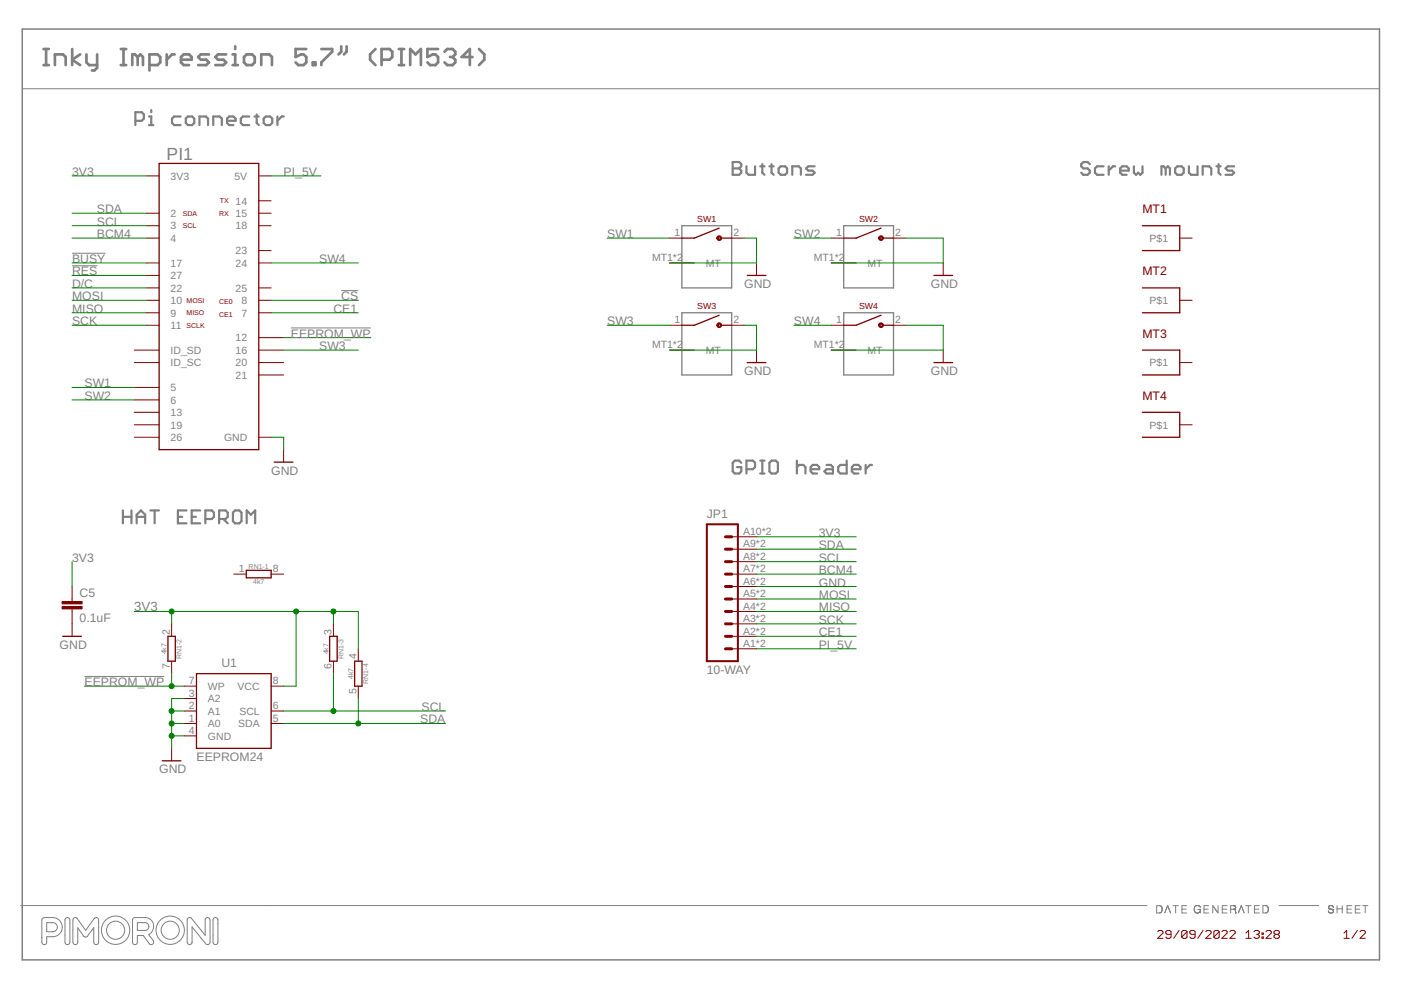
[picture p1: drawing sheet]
<svg xmlns="http://www.w3.org/2000/svg" width="297mm" height="210mm" viewBox="0 0 297 210" stroke-linecap="round" stroke-linejoin="round" font-family="sans-serif">
<g fill="none" stroke="#808080" stroke-width=".21">
<path d="M4.7 18.8h287.6M15.3 53.7h7.1M15.3 56.3h5.3M61.7 69.5h16.9M72.3 61.6h3.7M17.9 143.4h16.9M4.4 192h238.8M8.9 198.8h.1M9.1 194.6l2.1-.1a2.03 2.03 0 0 1 2 2.1 2.03 2.03 0 0 1-2 2h-1.3v1.2a.52 .52 0 0 1-.5 .5 .52 .52 0 0 1-.5-.6v-4.6zM9.9 195.6h1.3a.96 .96 0 0 1 1 1 .96 .96 0 0 1-1 .9h-1.3zM14 194.6h.5l.3 .3v4.9a.52 .52 0 0 1-.5 .5 .52 .52 0 0 1-.5-.5v-4.7zM15.7 194.6l.6 .1 1.9 2.6 1.8-2.6a.52 .52 0 0 1 .6-.1 .52 .52 0 0 1 .3 .5v4.7a.52 .52 0 0 1-.5 .5 .52 .52 0 0 1-.5-.6v-3l-1.4 1.8a.52 .52 0 0 1-.8 0l-1.2-1.8v3.1a.52 .52 0 0 1-.5 .5 .52 .52 0 0 1-.5-.5v-4.7z"/>
<path d="M16.3 194.7h.1M28.1 198.8h.1M28.3 194.6l2.5-.1a1.91 1.91 0 0 1 1.8 1.6 1.91 1.91 0 0 1-1.1 2.1l.9 1.2a.54 .54 0 0 1 0 .7 .54 .54 0 0 1-.7 0l-1.3-1.7h-1.3v1.4a.52 .52 0 0 1-.5 .5 .52 .52 0 0 1-.5-.6v-4.6zM29.1 195.6h1.7a.83 .83 0 0 1 .8 .8 .83 .83 0 0 1-.8 .9h-1.7zM39.8 194.7l.4-.2 .4 .2 2.9 3.6v-3.3a.52 .52 0 0 1 .5-.5 .52 .52 0 0 1 .5 .6v4.7l-.1 .3-.4 .2-.3-.1-3-3.7v3.2a.52 .52 0 0 1-.5 .6 .52 .52 0 0 1-.5-.6zM45.4 194.6h.4l.4 .3v4.9a.52 .52 0 0 1-.5 .5 .52 .52 0 0 1-.5-.5v-4.7zM245.2 192h.8a.87 .87 0 0 1-.1 1.6h-.7zM246.3 192.3h.1M247 193.6l.6-1.6 .6 1.6M248.7 192h1.1M249.3 192v1.6M250.6 192.8h.9"/>
<path d="M251.6 192h-1v1.6h1M253.4 193.4l.1 .1M253.9 192.8h.6v.8M254.2 193.5h-.1M254.3 192.1h.1M254.5 192.3a.75 .75 0 0 0-1.1-.2 .75 .75 0 0 0-.1 1.1l.1 .2M254.5 192.3h.1M254.5 192.3v.1M254.5 192.9v.1a.64 .64 0 0 1-1 .5M255.3 192.8h.9M256.3 192h-1v1.6h1M258.3 192v1.6l-1.2-1.6v1.6"/>
<path d="M259.1 192.8h1M260.2 192h-1.1v1.6h1.1M261.6 192.8h-.1M261.7 192.8h.1M261.7 192.8h-.8M261.7 192l.2 .1M261.8 192h-.9v1.6M261.8 192.8l.1 .1M261.8 192.1l.2 .1M261.9 192.9l.1 .6M261.9 193h.1M261.9 192.2h.1"/>
<path d="M261.9 192.6h.1M261.9 192.6l-.2 .2M261.9 193.2l.1 .1M262 193.5v.1M262 192.2l-.1 .4M262 193.5h.1M262 192.5l-.1 .2M262 193.6h.1M262.6 193.6l.6-1.6 .6 1.6M264.1 192h1.1M264.7 192v1.6M266 192.8h.9"/>
<path d="M267 192h-1v1.6h1M267.8 192l.8 .1a.67 .67 0 0 1 .3 .9l-.3 .5-.8 .1zM268.8 192.3h.1M271.2 192h8.4M281.6 193.1l.1 .1M281.7 193.3l.2 .2h.7M281.7 193.2v.1M281.7 192.5v.1M281.7 192.2h.1M281.8 192.6l.1 .1M281.8 192.6h.1M281.8 192.7l.7 .1"/>
<path d="M281.8 192.1l-.1 .2 .1 .3M281.8 192.1h.1M282 192h.1M282 192l-.2 .1M282 192.7h.1M282 192h.4l.3 .3M282 193.5v.1M282.1 193.6h.1M282.3 192.8h.1M282.3 193.6h.1M282.4 192.8l.3 .2-.1 .4M282.6 193.4v.1"/>
<path d="M282.7 192.3h.1M282.7 192.3v.1M282.7 193v.1M282.7 193.3h.1M283.5 192v1.6M283.5 192.7h1.1M284.6 192v1.6M285.6 192.8h.9M286.6 192h-1v1.6h1M287.4 192.8h.9M288.4 192h-1v1.6h1M288.9 192h1.1"/>
<path d="M289.5 192v1.6"/>
<circle cx="24.5" cy="197.2" r="3"/>
<circle cx="24.5" cy="197.2" r="1.93"/>
<circle cx="36.1" cy="197.2" r="3"/>
<circle cx="36.1" cy="197.2" r="1.93"/>
</g>
<path d="M4.7 6.2h287.8v197.3h-287.8z" fill="none" stroke="#808080" stroke-width=".32"/>
<path d="M144.6 47.9h10.5v13.1h-10.5zM178.9 47.9h10.5v13.1h-10.5zM144.6 66.3h10.5v13.2h-10.5zM178.9 66.3h10.5v13.2h-10.5z" fill="none" stroke="#808080" stroke-width=".28"/>
<g fill="none" stroke="#808080" stroke-width=".47">
<path d="M28.7 25.6h1.4l.4-.5v-.8l-.4-.5h-1.4v2.7M31.6 24.7h.5v1.8M31.6 26.5h.9M32.1 23.3v.5M38.3 24.7h-1.4l-.4 .4v1l.4 .4h1.4M39.8 24.7h.9l.5 .4v1l-.5 .4h-.9l-.4-.4v-1zM42.3 26.5v-1.8h1.4l.4 .4v1.4M45.2 26.5v-1.8h1.4l.4 .4v1.4M48.1 25.6h1.9v-.5l-.5-.4h-.9l-.5 .4v1l.5 .4h.9M52.9 24.7h-1.4l-.4 .4v1l.4 .4h1.4M54 24.7h.9M54.4 24.3v1.8l.5 .4"/>
<path d="M55.9 25.1l.5-.4h.9l.4 .4v1l-.4 .4h-.9l-.5-.4zM58.8 24.7v1.8M60.2 24.7h-.5l-.9 .9M155.3 34.4h1.4l.5 .4v.5l-.5 .4 .5 .5v.4l-.5 .5h-1.4zM155.3 35.7h1.4M158.3 35.3v1.3l.4 .5h1.4v-1.8M161.2 35.3h.9M161.6 34.8v1.8l.5 .5M163.1 35.3h.9M163.6 34.8v1.8l.4 .5M165.5 35.3h.9l.5 .4v.9l-.5 .5h-.9l-.4-.5v-.9zM168 37.1v-1.8h1.4l.4 .4v1.4"/>
<path d="M172.7 35.3h-1.3l-.5 .4 .5 .5h.9l.4 .4-.4 .5h-1.4M231.1 34.8l-.5-.4h-.9l-.5 .4v.5l.5 .4h.9l.5 .5v.4l-.5 .5h-.9l-.5-.5M234 35.3h-1.4l-.4 .4v.9l.4 .5h1.4M235.1 35.3v1.8M236.4 35.3h-.4l-.9 .9M237.5 36.2h1.8v-.5l-.4-.4h-.9l-.5 .4v.9l.5 .5h.9M240.4 35.3v1.3l.5 .5 .4-.5 .5 .5 .4-.5v-1.3M247.1 35.7l-.4-.4h-.4v1.8M247.1 35.7v1.4M247.1 35.7l.5-.4 .5 .4v1.4M249.2 35.7l.4-.4h.9l.5 .4v.9l-.5 .5h-.9l-.4-.5zM252.1 35.3v1.3l.4 .5h1.4v-1.8"/>
<path d="M255 37.1v-1.8h1.3l.5 .4v1.4M257.9 35.3h.9M258.4 34.8v1.8l.4 .5M261.7 35.3h-1.4l-.5 .4 .5 .5h.9l.5 .4-.5 .5h-1.4M157.2 98.1l-.5-.4h-.9l-.5 .4v1.8l.5 .5h.9l.5-.5v-.9h-.9M158.3 99.5h1.3l.5-.5v-.9l-.5-.4h-1.3v2.7M161.2 97.7h.9M161.6 97.7v2.7M163.6 97.7h.9l.4 .4v1.8l-.4 .5h-.9l-.5-.5v-1.8zM169 97.7v2.7M169 99l.4-.4h.9l.5 .4v1.4M171.9 99.5h1.8v-.5l-.5-.4h-.9l-.4 .4v.9l.4 .5h.9"/>
<path d="M175.2 98.6h.9l.5 .4v1.4h-1.4l-.4-.5 .4-.4h1.4M179.5 97.7v2.7h-1.3l-.5-.5v-.9l.5-.4h1.3M180.6 99.5h1.8v-.5l-.4-.4h-.9l-.5 .4v.9l.5 .5h.9M183.5 98.6v1.8M184.9 98.6h-.5l-.9 .9M26.1 108.2v2.8M26.1 109.6h1.8M27.9 108.2v2.8M29 109.6h1.8M29 111v-1.9l.9-.9 .9 .9v1.9M31.9 108.2h1.8M32.8 108.2v2.8"/>
<path d="M37.7 109.6h.9M39.5 108.2h-1.8v2.8h1.8M40.6 109.6h.9M42.4 108.2h-1.8v2.8h1.8M43.5 110h1.4l.5-.4v-.9l-.5-.5h-1.4v2.8M46.5 110h1.3l.5-.4v-.9l-.5-.5h-1.3v2.8M47.4 110l.9 1M49.8 108.2h.9l.5 .5v1.8l-.5 .5h-.9l-.4-.5v-1.8zM52.3 111v-2.8l.9 .9 .9-.9v2.8M161.2 100.4h.9"/>
</g>
<g fill="none" stroke="#800000" stroke-width=".21">
<path d="M31.1 37.3h2.6M54.9 37.3h2.6M31.1 50.5h2.6M31.1 55.8h2.6M31.1 45.2h2.6M31.1 47.9h2.6M31.1 58.4h2.6M54.9 55.8h2.6M54.9 45.2h2.6M54.9 47.9h2.6M54.9 42.6h2.6M54.9 53.1h2.6"/>
<path d="M141.9 50.5h2.7M141.9 55.8h5.3M155.1 50.5h2.7M160.4 55.8v2.6M176.2 50.5h2.7M176.2 55.8h5.3M189.4 50.5h2.7M200 55.8v2.6M250.1 50.5h2.7M28.5 74.2h5.2M28.5 76.9h5.2M31.1 69h2.6"/>
<path d="M31.1 63.7h2.6M31.1 61h2.6M31.1 66.3h2.6M54.9 74.2h5.2M54.9 63.7h2.6M54.9 76.9h5.2M54.9 61h2.6M54.9 66.3h2.6M54.9 79.5h5.2M54.9 71.6h5.2M141.9 69h2.7M141.9 74.2h5.3"/>
<path d="M155.1 69h2.7M160.4 74.2v2.7M176.2 69h2.7M176.2 74.2h5.3M189.4 69h2.7M200 74.2v2.7M250.1 63.7h2.7M250.1 76.9h2.7M28.5 90.1h5.2M28.5 92.7h5.2M28.5 82.1h5.2M28.5 84.8h5.2"/>
<path d="M28.5 87.4h5.2M54.9 92.7h2.6M60.1 95.3v2.7M250.1 90.1h2.7M155.1 119.1h5.3M155.1 116.4h5.3M155.1 113.8h5.3M15.3 124.4v3.1M15.3 129.1v5.8M36.4 132.3v2.6M49.6 121.7h2.6M57.5 121.7h2.6"/>
<path d="M70.7 132.3v2.6M76 137.6v2.6M155.1 137.6h5.3M155.1 134.9h5.3M155.1 132.3h5.3M155.1 129.6h5.3M155.1 127h5.3M155.1 124.4h5.3M155.1 121.7h5.3M36.4 140.2v2.6M36.4 158.7v2.6M39 145.5h2.7"/>
<path d="M39 156h2.7M39 150.7h2.7M39 153.4h2.7M39 148.1h2.7M57.5 145.5h2.6M57.5 150.7h2.6M57.5 153.4h2.6M70.7 140.2v2.6M76 145.5v2.6M245.4 197.5l.3-.2h.6l.3 .2v.3l-1.2 1.1h1.2M248.3 198.1h-.9l-.2-.3v-.3l.2-.2h.6l.3 .2v1.2l-.3 .2h-.6l-.2-.2M250 197.3l-1.1 1.6"/>
<path d="M251.7 197.5v1.2l-.3 .2h-.6l-.3-.2M251.7 197.5l-.3-.2h-.6l-.3 .2v1.2M251.7 197.5l-1.2 1.2M253.4 198.1h-.9l-.2-.3v-.3l.2-.2h.6l.3 .2v1.2l-.3 .2h-.6l-.2-.2M255.1 197.3l-1.1 1.6M255.7 197.5l.2-.2h.6l.3 .2v.3l-1.1 1.1h1.1M258.5 197.5v1.2l-.3 .2h-.6l-.2-.2M258.5 197.5l-.3-.2h-.6l-.2 .2v1.2M258.5 197.5l-1.1 1.2M259.1 197.5l.2-.2h.6l.3 .2v.3l-1.1 1.1h1.1M260.8 197.5l.2-.2h.6l.3 .2v.3l-1.1 1.1h1.1M264.2 198.9h1.1"/>
<path d="M264.2 197.8l.5-.5v1.6M265.9 197.5l.2-.2h.6l.3 .2v.3l-.3 .3M266.4 198.1h.3M266.7 198.1l.3 .3v.3l-.3 .2h-.6l-.2-.2M267.6 198.7h.2v.2h-.2zM267.6 197.8h.2v.3h-.2zM268.4 197.5l.3-.2h.6l.2 .2v.3l-1.1 1.1h1.1M270.4 198.1l-.3 .3v.3l.3 .2h.6l.3-.2v-.3l-.3-.3M270.4 198.1l-.3-.3v-.3l.3-.2h.6l.3 .2v.3l-.3 .3M270.4 198.1h.6M284.9 198.9h1.2M284.9 197.8l.6-.5v1.6"/>
<path d="M287.8 197.3l-1.2 1.6M288.4 197.5l.2-.2h.6l.3 .2v.3l-1.1 1.1h1.1"/>
</g>
<g fill="none" stroke="#800000" stroke-width=".28">
<path d="M33.7 34.6h21.2v60.7h-21.2zM152.5 48.4l-5.3 2.1h-2.6M153 50.5h2.1M158.4 58.4h4M186.8 48.4l-5.3 2.1h-2.6M187.3 50.5h2.1M198 58.4h4M242.2 47.9h7.9v5.2h-7.9M152.5 66.8l-5.3 2.2h-2.6M153 69h2.1M158.4 76.9h4M186.8 66.8l-5.3 2.2h-2.6"/>
<path d="M187.3 69h2.1M198 76.9h4M242.2 61h7.9v5.3h-7.9M242.2 74.2h7.9v5.3h-7.9M58.1 98h4M242.2 87.4h7.9v5.3h-7.9M13.3 134.9h4M35.6 134.9h1.6v5.3h-1.6zM52.2 120.9h5.3v1.6h-5.3zM69.9 134.9h1.6v5.3h-1.6zM41.7 142.8h15.8v15.9h-15.8zM75.2 140.2h1.6v5.3h-1.6z"/>
<path d="M34.4 161.3h4"/>
</g>
<g fill="#800000" stroke="#800000" stroke-width=".21">
<path d="M152.2 50.1a.51 .51 0 0 1 .7 .2 .51 .51 0 0 1-.3 .7 .51 .51 0 0 1-.6-.5h.3a.25 .25 0 0 1 .3-.2 .25 .25 0 0 1 .1 .4 .25 .25 0 0 1-.4-.1l-.3-.1z" fill-rule="evenodd"/>
<path d="M186.5 50.1a.5 .5 0 0 1 .7 .2 .5 .5 0 0 1-.3 .7 .5 .5 0 0 1-.6-.5h.2a.24 .24 0 0 1 .3-.3 .24 .24 0 0 1 .2 .4 .24 .24 0 0 1-.4 0l-.3-.1z" fill-rule="evenodd"/>
<path d="M152.2 68.6a.51 .51 0 0 1 .7 .1 .51 .51 0 0 1-.3 .8 .51 .51 0 0 1-.6-.5h.3a.25 .25 0 0 1 .3-.3 .25 .25 0 0 1 .1 .4 .25 .25 0 0 1-.4 0l-.3-.1z" fill-rule="evenodd"/>
<path d="M186.5 68.6a.5 .5 0 0 1 .7 .1 .5 .5 0 0 1-.3 .7 .5 .5 0 0 1-.6-.4h.2a.24 .24 0 0 1 .3-.3 .24 .24 0 0 1 .2 .4 .24 .24 0 0 1-.4 0l-.3-.1z" fill-rule="evenodd"/>
</g>
<path d="M149.9 111.2h6.5v29h-6.5z" fill="none" stroke="#800000" stroke-width=".42"/>
<path d="M153.8 119.1h1.3M153.8 116.4h1.3M153.8 113.8h1.3M153.8 132.3h1.3M153.8 134.9h1.3M153.8 137.6h1.3M153.8 127h1.3M153.8 129.6h1.3M153.8 124.4h1.3M153.8 121.7h1.3" fill="none" stroke="#800000" stroke-width=".63"/>
<g fill="#800000" stroke="#800000" stroke-width=".21">
<path d="M13.2 128.6h4.2v.5h-4.2z"/>
<path d="M13.2 127.5h4.2v.5h-4.2z"/>
</g>
<g fill="none" stroke="#008000" stroke-width=".21">
<path d="M15.3 37.3h15.8M57.5 37.3h10.6M15.3 50.5h15.8M15.3 55.8h15.8M15.3 45.2h15.8M15.3 47.9h15.8M15.3 58.4h15.8M57.5 55.8h18.5M128.7 50.5h13.2M157.8 50.5h2.6v5.3h-18.5M168.3 50.5h7.9M192.1 50.5h7.9v5.3h-23.8"/>
<path d="M15.3 69h15.8M15.3 63.7h15.8M15.3 66.3h15.8M15.3 61h15.8M57.5 63.7h18.5M57.5 66.3h18.5M60.1 74.2h15.9M60.1 71.6h18.5M128.7 69h13.2M157.8 69h2.6v5.2h-18.5M168.3 69h7.9M192.1 69h7.9v5.2h-23.8"/>
<path d="M15.3 84.8h13.2M15.3 82.1h13.2M57.5 92.7h2.6v2.6M15.3 119.1v5.3M160.4 113.8h21.1M160.4 116.4h21.1M160.4 119.1h21.1M28.5 129.6h47.5v8M36.4 129.6v2.7M62.8 129.6v15.9h-2.7M70.7 129.6v2.7M160.4 124.4h21.1"/>
<path d="M160.4 132.3h21.1M160.4 127h21.1M160.4 129.6h21.1M160.4 137.6h21.1M160.4 134.9h21.1M160.4 121.7h21.1M17.9 145.5h21.1M36.4 142.8v2.7M36.4 156h2.6M36.4 153.4h2.6M36.4 150.7h2.6M39 148.1h-2.6v10.6"/>
<path d="M60.1 153.4h34.3M60.1 150.7h34.3M70.7 142.8v7.9M76 148.1v5.3"/>
</g>
<g fill="#008000" stroke="#008000" stroke-width=".21">
<circle cx="36.4" cy="156" r=".53"/>
<circle cx="36.4" cy="153.4" r=".53"/>
<circle cx="36.4" cy="150.7" r=".53"/>
<circle cx="70.7" cy="129.6" r=".53"/>
<circle cx="62.8" cy="129.6" r=".53"/>
<circle cx="36.4" cy="129.6" r=".53"/>
<circle cx="76" cy="153.4" r=".53"/>
<circle cx="70.7" cy="150.7" r=".53"/>
<circle cx="36.4" cy="145.5" r=".53"/>
</g>
<g fill="none" stroke="#808080" stroke-width=".57">
<path d="M9.2 13.8h1.2M9.2 10.4h1.2M9.8 10.4v3.4M11.6 13.8v-2.3h1.8l.5 .6v1.7M15.3 10.4v3.4M17 11.5l-1.7 1.2 1.7 1.1M18.3 11.5v1.7l.6 .6h1.7M20.6 11.5v2.9l-.6 .5h-.5M25.6 13.8h1.2M25.6 10.4h1.2M26.2 10.4v3.4M29.2 12.1l-.6-.6h-.6v2.3"/>
<path d="M29.2 12.1v1.7M29.2 12.1l.6-.6 .5 .6v1.7M31.7 13.8h1.7l.6-.6v-1.1l-.6-.6h-1.7v3.4M35.3 11.5v2.3M37 11.5h-.5l-1.2 1.2M38.4 12.7h2.2v-.6l-.5-.6h-1.2l-.5 .6v1.1l.5 .6h1.2M44.3 11.5h-1.7l-.6 .6 .6 .6h1.1l.6 .5-.6 .6h-1.7M47.9 11.5h-1.7l-.5 .6 .5 .6h1.2l.5 .5-.5 .6h-1.7M49.3 13.8h1.1M49.3 11.5h.6v2.3M49.9 9.8v.6M51.7 12.1l.6-.6h1.1l.6 .6v1.1l-.6 .6h-1.1l-.6-.6z"/>
<path d="M55.4 13.8v-2.3h1.7l.6 .6v1.7M64.9 10.4h-2.2v1.7l1.1-.6h.6l.5 .6v1.1l-.5 .6h-1.2l-.5-.6M66.3 13.2h.6v.6h-.6zM68.1 10.4h2.3v.6l-2.3 2.2v.6M72.3 9.8v1.2l-.5 .5M73.5 9.8v1.2l-.6 .5M79.6 10.4l-1.1 1.1v1.2l1.1 1.1M80.9 12.7h1.7l.6-.6v-1.1l-.6-.6h-1.7v3.4M84.5 13.8h1.2M84.5 10.4h1.2M85.1 10.4v3.4M87 13.8v-3.4l1.1 1.1 1.1-1.1v3.4"/>
<path d="M92.9 10.4h-2.3v1.7l1.2-.6h.5l.6 .6v1.1l-.6 .6h-1.1l-.6-.6M94.3 11l.5-.6h1.2l.5 .6v.5l-.5 .6M95.4 12.1h.6M96 12.1l.5 .6v.5l-.5 .6h-1.2l-.5-.6M100.2 12.1h-2.3l1.7-1.7v3.4M101.6 10.4l1.1 1.1v1.2l-1.1 1.1"/>
</g>
<text font-size="3.7" fill="#808080" x="35.3" y="33.9">PI1</text>
<text font-size="2.8" fill="#808080" x="28.5" y="129.6">3V3</text>
<g font-size="2.6" fill="#808080">
<text x="15.3" y="37.3">3V3</text>
<text x="60.1" y="37.3">PI_5V</text>
<text x="20.6" y="45.2">SDA</text>
<text x="20.6" y="47.8">SCL</text>
<text x="20.6" y="50.5">BCM4</text>
<text x="128.7" y="50.5">SW1</text>
<text x="168.3" y="50.5">SW2</text>
<text x="15.3" y="55.8">BUSY</text>
<text x="15.3" y="58.4">RES</text>
<text x="67.7" y="55.8">SW4</text>
<text x="15.3" y="63.7">MOSI</text>
<text x="15.3" y="61">D/C</text>
<text x="72.3" y="63.7">CS</text>
<text x="157.8" y="61">GND</text>
<text x="197.3" y="61">GND</text>
<text x="15.3" y="69">SCK</text>
<text x="15.3" y="66.3">MISO</text>
<text x="61.7" y="71.6">EEPROM_WP</text>
<text x="70.7" y="66.3">CE1</text>
<text x="128.7" y="69">SW3</text>
<text x="168.3" y="69">SW4</text>
<text x="67.7" y="74.2">SW3</text>
<text x="17.9" y="82.1">SW1</text>
<text x="157.8" y="79.5">GND</text>
<text x="197.3" y="79.5">GND</text>
<text x="17.9" y="84.8">SW2</text>
<text x="57.5" y="100.6">GND</text>
<text x="149.9" y="109.9">JP1</text>
<text x="173.6" y="113.8">3V3</text>
<text x="15.3" y="119.1">3V3</text>
<text x="173.6" y="116.4">SDA</text>
<text x="173.6" y="119.1">SCL</text>
<text x="173.6" y="124.4">GND</text>
<text x="173.6" y="121.7">BCM4</text>
<text x="16.9" y="131.9">0.1uF</text>
<text x="16.9" y="126.6">C5</text>
<text x="173.6" y="127">MOSI</text>
<text x="173.6" y="129.6">MISO</text>
<text x="12.6" y="137.6">GND</text>
<text x="173.6" y="132.3">SCK</text>
<text x="173.6" y="137.6">PI_5V</text>
<text x="173.6" y="134.9">CE1</text>
<text x="46.9" y="141.5">U1</text>
<text x="149.9" y="142.8">10-WAY</text>
<text x="17.9" y="145.5">EEPROM_WP</text>
<text x="89.1" y="153.4">SDA</text>
<text x="89.4" y="150.7">SCL</text>
<text x="41.7" y="161.3">EEPROM24</text>
<text x="33.7" y="163.9">GND</text>
</g>
<g font-size="2.6" fill="#800000">
<text x="242.2" y="45.2">MT1</text>
<text x="242.2" y="58.4">MT2</text>
<text x="242.2" y="71.6">MT3</text>
<text x="242.2" y="84.8">MT4</text>
</g>
<g font-size="2.2" fill="#808080">
<text x="36.2" y="38.1">3V3</text>
<text x="49.7" y="38.1">5V</text>
<text x="36.2" y="46">2</text>
<text x="50" y="43.4">14</text>
<text x="50" y="46">15</text>
<text x="36.2" y="48.6">3</text>
<text x="36.2" y="51.3">4</text>
<text x="50" y="48.6">18</text>
<text x="50" y="53.9">23</text>
<text x="143" y="50.1">1</text>
<text x="155.5" y="50.1">2</text>
<text x="177.3" y="50.1">1</text>
<text x="189.8" y="50.1">2</text>
<text x="243.7" y="51.3">P$1</text>
<text x="36.2" y="56.6">17</text>
<text x="36.2" y="59.2">27</text>
<text x="50" y="56.6">24</text>
<text x="138.2" y="55.4">MT1*2</text>
<text x="149.6" y="56.6">MT</text>
<text x="172.5" y="55.4">MT1*2</text>
<text x="183.9" y="56.6">MT</text>
<text x="36.2" y="61.8">22</text>
<text x="36.2" y="64.5">10</text>
<text x="50" y="61.8">25</text>
<text x="51.2" y="64.5">8</text>
<text x="243.7" y="64.5">P$1</text>
<text x="36.2" y="67.1">9</text>
<text x="36.2" y="69.7">11</text>
<text x="51.2" y="67.1">7</text>
<text x="143" y="68.6">1</text>
<text x="155.5" y="68.6">2</text>
<text x="177.3" y="68.6">1</text>
<text x="189.8" y="68.6">2</text>
<text x="36.2" y="75">ID_SD</text>
<text x="36.2" y="77.7">ID_SC</text>
<text x="50" y="75">16</text>
<text x="50" y="77.7">20</text>
<text x="50" y="72.4">12</text>
<text x="138.2" y="73.9">MT1*2</text>
<text x="149.6" y="75">MT</text>
<text x="172.5" y="73.9">MT1*2</text>
<text x="183.9" y="75">MT</text>
<text x="243.7" y="77.7">P$1</text>
<text x="36.2" y="82.9">5</text>
<text x="50" y="80.3">21</text>
<text x="36.2" y="85.6">6</text>
<text x="36.2" y="88.2">13</text>
<text x="36.2" y="90.9">19</text>
<text x="36.2" y="93.5">26</text>
<text x="47.5" y="93.5">GND</text>
<text x="243.7" y="90.9">P$1</text>
<text x="157.6" y="113.4">A10*2</text>
<text x="157.6" y="118.7">A8*2</text>
<text x="157.6" y="116.1">A9*2</text>
<text x="50.6" y="121.4">1</text>
<text x="57.9" y="121.4">8</text>
<text x="157.6" y="124">A6*2</text>
<text x="157.6" y="121.4">A7*2</text>
<text x="157.6" y="131.9">A3*2</text>
<text x="157.6" y="129.3">A4*2</text>
<text x="157.6" y="126.6">A5*2</text>
<text x="36" y="134.5" transform="rotate(-90 36 134.5)">2</text>
<text x="70.3" y="134.5" transform="rotate(-90 70.3 134.5)">3</text>
<text x="157.6" y="137.2">A1*2</text>
<text x="157.6" y="134.5">A2*2</text>
<text x="36" y="141.8" transform="rotate(-90 36 141.8)">7</text>
<text x="70.3" y="141.8" transform="rotate(-90 70.3 141.8)">6</text>
<text x="75.6" y="139.8" transform="rotate(-90 75.6 139.8)">4</text>
<text x="40.1" y="147.7">3</text>
<text x="40.1" y="145.1">7</text>
<text x="44.1" y="148.9">A2</text>
<text x="44.1" y="146.3">WP</text>
<text x="50.4" y="146.3">VCC</text>
<text x="57.9" y="145.1">8</text>
<text x="75.6" y="147.1" transform="rotate(-90 75.6 147.1)">5</text>
<text x="40.1" y="155.7">4</text>
<text x="40.1" y="153">1</text>
<text x="40.1" y="150.4">2</text>
<text x="44.1" y="154.2">A0</text>
<text x="44.1" y="151.5">A1</text>
<text x="50.5" y="154.2">SDA</text>
<text x="50.7" y="151.5">SCL</text>
<text x="57.9" y="150.4">6</text>
<text x="57.9" y="153">5</text>
<text x="44.1" y="156.8">GND</text>
</g>
<g font-size="1.9" fill="#800000">
<text x="147.8" y="47.1">SW1</text>
<text x="182.1" y="47.1">SW2</text>
<text x="147.8" y="65.5">SW3</text>
<text x="182.1" y="65.5">SW4</text>
</g>
<g font-size="1.5" fill="#800000">
<text x="38.8" y="45.7">SDA</text>
<text x="46.5" y="45.7">RX</text>
<text x="46.6" y="43.1">TX</text>
<text x="38.8" y="48.4">SCL</text>
<text x="39.6" y="64.2">MOSI</text>
<text x="46.4" y="64.5">CE0</text>
<text x="39.6" y="66.9">MISO</text>
<text x="39.6" y="69.5">SCLK</text>
<text x="46.4" y="67.1">CE1</text>
</g>
<g font-size="1.5" fill="#808080">
<text x="52.7" y="120.7">RN1-1</text>
<text x="53.7" y="123.8">4k7</text>
<text x="35.3" y="138.8" transform="rotate(-90 35.3 138.8)">4k7</text>
<text x="38.5" y="139.7" transform="rotate(-90 38.5 139.7)">RN1-2</text>
<text x="69.6" y="138.8" transform="rotate(-90 69.6 138.8)">4k7</text>
<text x="72.8" y="139.7" transform="rotate(-90 72.8 139.7)">RN1-3</text>
<text x="74.9" y="144" transform="rotate(-90 74.9 144)">4k7</text>
<text x="78.1" y="145" transform="rotate(-90 78.1 145)">RN1-4</text>
</g>
</svg>
